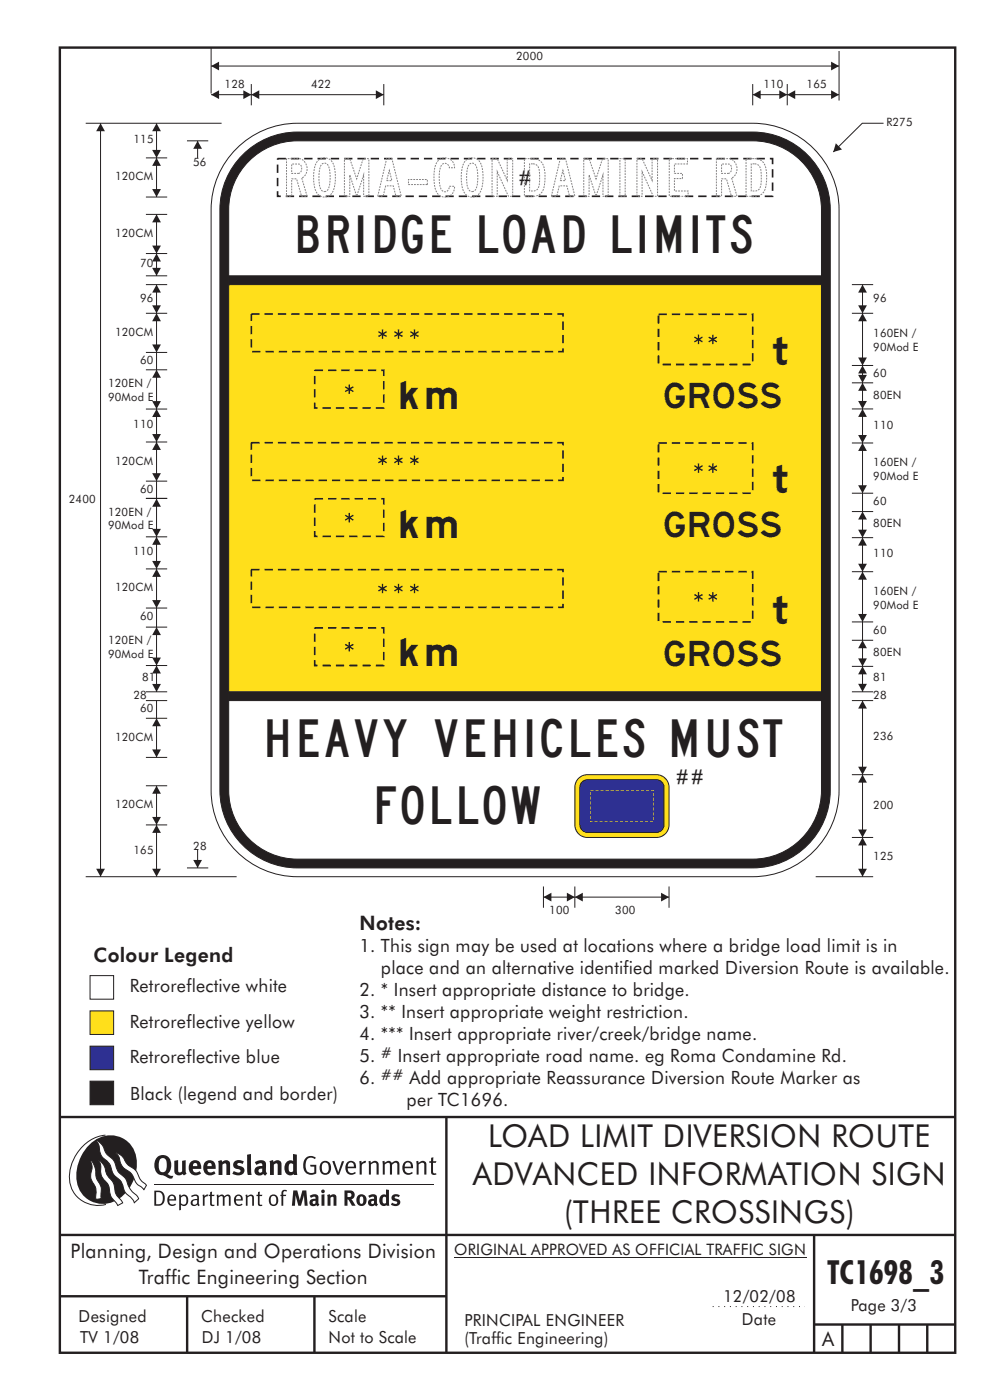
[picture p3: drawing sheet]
<svg xmlns="http://www.w3.org/2000/svg" width="210mm" height="297mm" viewBox="0 0 210 297" stroke-linecap="round" stroke-linejoin="round" font-family="sans-serif">
<g fill="none" stroke="#231f20" stroke-width=".51">
<path d="M12.7 10.1h189.9v276.9h-189.9zM12.7 237h189.8M94.7 236.9v50.1M12.7 262h190M12.7 275h82M39.7 275v12M66.7 275v12M172.7 262v25M172.7 281h30M178.7 281v6M184.7 281v6M190.7 281v6"/>
<path d="M196.7 281v6"/>
</g>
<path d="M151.2 277.2h19.5" fill="none" stroke="#231f20" stroke-width=".21" stroke-dasharray=".2 1" stroke-linecap="butt"/>
<path d="M96.3 266.7h74.7" fill="none" stroke="#231f20" stroke-width=".21"/>
<path d="M19.1 221.9h5v5h-5z" fill-rule="evenodd" fill="#2e3092" stroke="#231f20" stroke-width=".21"/>
<path d="M19.1 214.5h5v5h-5z" fill-rule="evenodd" fill="#ffdf1b" stroke="#231f20" stroke-width=".21"/>
<g fill="#231f20">
<path d="M64.9 245.6a1.61 1.61 0 0 1 2.1 0l-.2 .3a1.17 1.17 0 0 0-1.4-.2 1.17 1.17 0 0 0-.6 1.3 1.42 1.42 0 0 0 1.2 1.8l.7-.1v-1.2h-.8l-.1-.4h1.3v1.8a1.82 1.82 0 0 1-2.2 0 1.82 1.82 0 0 1-.6-2.1l.2-.7z" fill-rule="evenodd"/>
<path d="M68.2 246.5a1.77 1.77 0 0 0 .4 2.7 1.39 1.39 0 0 0 1.4-.5 1.39 1.39 0 0 0 .2-1.5 1.19 1.19 0 0 0-2-.7zM68.5 246.8a.83 .83 0 0 1 1 .1 .83 .83 0 0 1 .2 .9 .75 .75 0 0 1-.6 1.1 .75 .75 0 0 1-.8-.9v-.9z" fill-rule="evenodd"/>
<path d="M70.5 246.3h.4l.8 2.4 .8-2.4h.5l-1.1 2.9h-.4z" fill-rule="evenodd"/>
<path d="M73.6 246.7a1.74 1.74 0 0 0 .5 2.5l.9-.1 .5-.2-.2-.3a.89 .89 0 0 1-1.1 .2 .89 .89 0 0 1-.4-1h1.7a1.15 1.15 0 0 0-.4-1.4 1.15 1.15 0 0 0-1.5 .3zM74 246.8a.67 .67 0 0 1 .8-.1 .67 .67 0 0 1 .3 .8h-1.3z" fill-rule="evenodd"/>
<path d="M76.2 246.4l.4-.1 .1 .4 .5-.4h.5l-.2 .5a.61 .61 0 0 0-.8 .6v1.8h-.4z" fill-rule="evenodd"/>
<path d="M78.1 246.4l.5-.1 .1 .4a.89 .89 0 0 1 .9-.4 .89 .89 0 0 1 .7 .7v2.2h-.4v-2.2l-.1-.2-.3-.1-.8 .3v2.2h-.4z" fill-rule="evenodd"/>
<path d="M81.1 246.4l.4-.1 .1 .4a.83 .83 0 0 1 .8-.4 .83 .83 0 0 1 .7 .4 .86 .86 0 0 1 .9-.4 .86 .86 0 0 1 .7 .7v2.2h-.4l-.1-2.4a.5 .5 0 0 0-.8 .1l-.2 .2v2.1h-.5v-2.3l-.4-.2-.7 .3v2.2h-.4z" fill-rule="evenodd"/>
<path d="M85.7 246.7a1.74 1.74 0 0 0 .5 2.5l.9-.1 .5-.2-.2-.3a.89 .89 0 0 1-1.1 .2 .89 .89 0 0 1-.4-1h1.7a1.15 1.15 0 0 0-.5-1.4 1.15 1.15 0 0 0-1.4 .3zM86 246.8a.67 .67 0 0 1 .9-.1 .67 .67 0 0 1 .3 .8h-1.3z" fill-rule="evenodd"/>
<path d="M88.3 246.4l.4-.1 .1 .4a.89 .89 0 0 1 .9-.4 .89 .89 0 0 1 .7 .7v2.2h-.4v-2.2l-.1-.2-.3-.1-.8 .3v2.2h-.4z" fill-rule="evenodd"/>
<path d="M91.5 245.6l.4-.1v.8h.7l-.2 .4h-.5v2.1l.1 .1h.5l.1 .3a.71 .71 0 0 1-1.2-.6v-1.9h-.3v-.4h.3z" fill-rule="evenodd"/>
<path d="M37 246.3l.8-.2v2a.46 .46 0 0 0 .2 .6 .46 .46 0 0 0 .6-.2v-2.2l.8-.2v2.4l.2 .5-.6 .3-.2-.3a1.03 1.03 0 0 1-1.2 .3 1.03 1.03 0 0 1-.6-1.1z" fill-rule="evenodd"/>
<path d="M40.4 246.5a1.64 1.64 0 0 0 0 2.3 1.64 1.64 0 0 0 2.3 .1l-.4-.4a.78 .78 0 0 1-.9 .2 .78 .78 0 0 1-.5-.7h1.8a1.37 1.37 0 0 0-.6-1.7 1.37 1.37 0 0 0-1.7 .2zM41 246.9a.48 .48 0 0 1 .7-.1 .48 .48 0 0 1 .2 .6h-1z" fill-rule="evenodd"/>
<path d="M43.5 246.5a1.65 1.65 0 0 0-.2 2 1.65 1.65 0 0 0 1.9 .7l.5-.3-.3-.4a.78 .78 0 0 1-.9 .3 .78 .78 0 0 1-.5-.8h1.8a1.37 1.37 0 0 0-.6-1.7 1.37 1.37 0 0 0-1.7 .2zM44.1 246.9a.48 .48 0 0 1 .6-.1 .48 .48 0 0 1 .2 .6h-.9z" fill-rule="evenodd"/>
<path d="M46.3 246.3l.7-.2 .1 .4a.95 .95 0 0 1 1-.3 .95 .95 0 0 1 .7 .8v2.3h-.8v-2.3l-.3-.2-.5 .3v2.2h-.8z" fill-rule="evenodd"/>
<path d="M49.7 246.5a1.73 1.73 0 0 1 2-.1l-.2 .5-.6-.2a.42 .42 0 0 0-.6 .3l.2 .2a1.23 1.23 0 0 1 1.4 1.1 1.47 1.47 0 0 1-2.3 .9l-.3-.2 .3-.6 .7 .3a.47 .47 0 0 0 .7-.3 .87 .87 0 0 0-1-.5l-.4-.2-.1-.4z" fill-rule="evenodd"/>
<path d="M54.1 246.5l.3 .6 .3-.2a.62 .62 0 0 1 .9 .1v.4a1.21 1.21 0 0 0-1.3 .3 1.21 1.21 0 0 0-.2 1.3 1.19 1.19 0 0 0 1.7 0l.5 .4 .4-.5-.3-.3v-1.4a.96 .96 0 0 0-1.3-1.1zM55 248l.6-.1v.7a.43 .43 0 0 1-.6 .1 .43 .43 0 0 1 0-.7z" fill-rule="evenodd"/>
<path d="M57.2 246.3l.7-.2 .1 .4a.95 .95 0 0 1 1-.3 .95 .95 0 0 1 .7 .8v2.3h-.8v-2.3l-.3-.2-.5 .3v2.2h-.8z" fill-rule="evenodd"/>
<path d="M62.2 244.8v1.5a1.29 1.29 0 0 0-1.4 .2 1.29 1.29 0 0 0-.5 1.3 1.24 1.24 0 0 0 .5 1.3 1.24 1.24 0 0 0 1.5 0l.1 .2h.7l-.1-4.4zM61.5 246.9l.4-.1 .3 .2v1.5l-.3 .1a.48 .48 0 0 1-.6-.4 1.52 1.52 0 0 1 .2-1.3z" fill-rule="evenodd"/>
<path d="M52.4 245l.8-.2 .2 4.5h-.8l-.1-.2z" fill-rule="evenodd"/>
</g>
<path d="M22.4 240.8a9 9 0 0 0-7.4 10.9 6.2 6.2 0 0 0 7.5 3.8M32.7 251.4h59.4" fill="none" stroke="#231f20" stroke-width=".21"/>
<path d="M19.1 242.7a5.7 5.7 0 0 1 6.5-1.4 5.7 5.7 0 0 1 3.4 5.7 8.6 8.6 0 0 1-6.2 8.3 5.7 5.7 0 0 1-6.5-7 9.9 9.9 0 0 1 2.8-5.6z" fill-rule="evenodd" fill="#231f20"/>
<path d="M24.4 244.5a3.1 3.1 0 0 1 2.3 2.2l.8 .7a3.2 3.2 0 0 1 2 2.4l.4 .6 1.2 1.1-.6 .9-.2-.3a3.5 3.5 0 0 1-1.9-2.1 3.8 3.8 0 0 0-2.1-2.2 3.5 3.5 0 0 1-1-2.2zM20.4 241.9a3.4 3.4 0 0 1 1.9 2.4l.7 .9a3.3 3.3 0 0 1 1.7 2.6 4.4 4.4 0 0 0 1.7 2l.3 .3a6.1 6.1 0 0 0 2.5 3.7l.2 .5-.9 .9a6.1 6.1 0 0 0-1.9-2.3l-.4-.7a3.6 3.6 0 0 0-1.9-2.8l-.6-1a3.6 3.6 0 0 0-1.9-2.8 3.7 3.7 0 0 1-.8-2.4zM21 246.1a3.4 3.4 0 0 1 1.5 2.7l.6 1a3.8 3.8 0 0 1 1.4 3.1l.3 .7 1.2 1.6-1 .5-.5-.7a3.2 3.2 0 0 1-1.3-2.8 4.3 4.3 0 0 0-1.4-2.2 4.7 4.7 0 0 1-.5-3zM19.2 246.1a5.1 5.1 0 0 1 1.2 3.7l.3 .7a3.1 3.1 0 0 1 .7 2.9l.1 .9-1.1 .2-.1-.8a3.5 3.5 0 0 0-.9-3.3 3.6 3.6 0 0 1 .1-2.5z" fill-rule="evenodd" fill="#fff" stroke="#231f20" stroke-width=".21"/>
<g fill="#231f20">
<path d="M33.4 245.5a2.51 2.51 0 0 0 .4 3.7l.8 .1a2.78 2.78 0 0 0 2 .7l.2-.6h-.6l-.7-.3a2.56 2.56 0 0 0 0-3.8 1.83 1.83 0 0 0-2.1 .2zM34 245.8a.87 .87 0 0 1 1 .1 .87 .87 0 0 1 .4 .9v.4a1.17 1.17 0 0 1-.9 1.5l-.3-.1a2.38 2.38 0 0 1-.2-2.8z" fill-rule="evenodd"/>
<path d="M33.1 252.9v2.6a1.12 1.12 0 0 0 1.2-.3 1.12 1.12 0 0 0 .2-1.2l-.1-.5-.3-.5zM32.7 252.6h1.1a1.67 1.67 0 0 1 1.2 1.6 1.67 1.67 0 0 1-1.3 1.6h-1zM36.1 253.9l-.2 .5h1.1a.55 .55 0 0 0-.3-.6 .55 .55 0 0 0-.6 .1zM35.8 253.7a.95 .95 0 0 1 1.2-.1 .95 .95 0 0 1 .4 1.1h-1.5a.72 .72 0 0 0 .4 .8 .72 .72 0 0 0 .9-.2l.1 .3a1.15 1.15 0 0 1-1.5 0 1.15 1.15 0 0 1-.2-1.5zM38.4 254.1v1.1a.7 .7 0 0 0 .9 .2 .7 .7 0 0 0 .2-.9 .61 .61 0 0 0-.4-.7 .61 .61 0 0 0-.7 .3zM38 253.5l.3-.1 .1 .4a.95 .95 0 0 1 1.2-.2 .95 .95 0 0 1 .3 1.2 .92 .92 0 0 1-.5 .9 .92 .92 0 0 1-1-.1v1.1l-.4 .1zM40.9 254.8a.5 .5 0 0 0 .2 .8 .5 .5 0 0 0 .7-.4v-.6zM40.5 253.7a1 1 0 0 1 1.7 .3v1.4l.2 .2-.2 .3-.3-.4a.78 .78 0 0 1-1.4 0 .78 .78 0 0 1 .8-1.1h.5a.58 .58 0 0 0-.3-.7 .58 .58 0 0 0-.7 .2zM43 253.5l.3-.1 .1 .4 .3-.3 .5-.1-.2 .4a.52 .52 0 0 0-.6 .5v1.5h-.4zM44.6 252.9l.4-.1-.1 .7h.6l-.1 .2h-.5v1.5a.35 .35 0 0 0 .6 .3v.3a.57 .57 0 0 1-.6 .1 .57 .57 0 0 1-.3-.6v-1.6h-.3v-.2h.3zM45.9 253.5l.4-.1 .1 .4 .2-.2a.64 .64 0 0 1 1 .2 .7 .7 0 0 1 .8-.4 .7 .7 0 0 1 .5 .6v1.8h-.4v-1.7l-.2-.4-.7 .4v1.7h-.3v-1.7a.38 .38 0 0 0-.3-.4 .38 .38 0 0 0-.5 .2l-.1 .2v1.7h-.4zM50.2 253.9l-.2 .5h1.1a.55 .55 0 0 0-.2-.6 .55 .55 0 0 0-.7 .1zM49.9 253.7a.95 .95 0 0 1 1.2-.1 .95 .95 0 0 1 .4 1.1h-1.5a.72 .72 0 0 0 .4 .8 .72 .72 0 0 0 .9-.2l.1 .3a1.15 1.15 0 0 1-1.5 0 1.15 1.15 0 0 1-.2-1.5zM52.1 253.5l.3-.1 .1 .4a.72 .72 0 0 1 .8-.4 .72 .72 0 0 1 .6 .6v1.8h-.4v-1.6a.45 .45 0 0 0-.3-.5 .45 .45 0 0 0-.5 .2l-.2 .2v1.7h-.3zM54.7 252.9l.4-.1v.7h.6l-.1 .2h-.5v1.5a.35 .35 0 0 0 .5 .3v.3a.57 .57 0 0 1-.6 .1 .57 .57 0 0 1-.3-.6v-1.6h-.3v-.2h.3zM57.6 253.8l-.2 .8a.65 .65 0 0 0 .3 .8 .65 .65 0 0 0 .8-.2l.1-.1a.93 .93 0 0 0-.7-1.4zM57.3 253.7a1.12 1.12 0 0 1 1.4 0 1.12 1.12 0 0 1 .2 1.5 1.01 1.01 0 0 1-1.2 .6 1.01 1.01 0 0 1-.7-1.2zM59.9 252.6l.5-.2 .5 .1-.2 .3-.3-.1-.3 .2v.6h.6l-.1 .2h-.5v2.1h-.4v-2.1h-.2v-.2h.2zM62.2 252.5l-.3 3.3h.7l.1-2.3 .6 2.3h.5l.7-2.3 .1 2.3h.7l-.3-3.3h-.9l-.5 2.2-.5-2.2zM65.7 253.7l.3 .4a.51 .51 0 0 1 .5-.3 .51 .51 0 0 1 .4 .4v.1a.88 .88 0 0 0-1.1 .3 .88 .88 0 0 0 .2 1.2 .9 .9 0 0 0 1.1-.2l.3 .3 .4-.4-.3-.3v-1a.87 .87 0 0 0-.4-.9 .87 .87 0 0 0-1 .2zM66.4 254.8l.5-.1v.6l-.1 .1h-.3l-.2-.2zM68.2 253.4v2.4h.6v-2.5zM68.1 252.7a.4 .4 0 0 0 .8 0 .4 .4 0 0 0-.8 0zM69.4 253.5l.1 2.3h.6v-1.7a.33 .33 0 0 1 .4-.2 .33 .33 0 0 1 .2 .3v1.6h.7v-1.8a.75 .75 0 0 0-.6-.6 .75 .75 0 0 0-.8 .2v-.3zM73.1 252.5v3.3h.6v-1.4l.3 .3 .7 1.1h.7l-.9-1.4a.94 .94 0 0 0 .7-1 .94 .94 0 0 0-.9-.9zM73.7 253.1a.51 .51 0 0 1 .7 .1 .51 .51 0 0 1-.1 .7h-.6zM75.9 253.7a1.19 1.19 0 0 0-.1 1.7 1.19 1.19 0 0 0 1.7 0 1.19 1.19 0 0 0 0-1.6 1.19 1.19 0 0 0-1.6-.1zM76.5 253.9l.2-.1a.99 .99 0 0 1 0 1.6 1.06 1.06 0 0 1-.2-1.5zM78.1 253.7l.3 .4a.51 .51 0 0 1 .5-.3 .51 .51 0 0 1 .4 .4v.1a.88 .88 0 0 0-1.1 .3 .88 .88 0 0 0 .2 1.2 .9 .9 0 0 0 1.1-.2l.3 .3 .4-.4-.2-.3v-1a.87 .87 0 0 0-.5-.9 .87 .87 0 0 0-1 .2zM78.9 254.8l.4-.1v.6l-.1 .1h-.3l-.2-.2zM81.9 252.3v1.2a1.2 1.2 0 0 0-1.4 .6 1.2 1.2 0 0 0 .2 1.4l.5 .3 .8-.1v.1h.6l-.1-3.4zM81.4 253.9l.5 .1-.1 1.2a.46 .46 0 0 1-.5 0 .46 .46 0 0 1-.2-.6zM83.3 253.5a.79 .79 0 0 0-.2 1 .79 .79 0 0 0 1 .4 .33 .33 0 0 1 0 .5 .33 .33 0 0 1-.5-.1l-.5-.2-.2 .5a1.15 1.15 0 0 0 1.2 .3 1.15 1.15 0 0 0 .8-1 1.49 1.49 0 0 0-1.2-.8 .4 .4 0 0 1 .3-.3 .4 .4 0 0 1 .4 .1l.2 .1 .2-.4a1.47 1.47 0 0 0-1.5-.1z" fill-rule="evenodd"/>
</g>
<path d="M19.1 229.4h5v5h-5z" fill-rule="evenodd" fill="#231f20" stroke="#231f20" stroke-width=".21"/>
<path d="M19.1 207h5v5h-5z" fill-rule="evenodd" fill="#fff" stroke="#231f20" stroke-width=".21"/>
<path d="M180.7 135.8h4.5M180.7 131.9h4.5M180.7 121.3h4.5M180.7 141.4h4.5M180.7 177.7h4.5M180.7 164.3h4.5M183 177.7v8.3" fill="none" stroke="#231f20" stroke-width=".21"/>
<g fill="#231f20">
<path d="M183 177.7l.9 1.7h-1.9z"/>
<path d="M182 184.3h1.9l-.9 1.7z"/>
</g>
<path d="M44.8 14h133.2" fill="none" stroke="#231f20" stroke-width=".21"/>
<g fill="#231f20">
<path d="M44.8 14l1.7-.9v1.8z"/>
<path d="M176.3 13.1l1.7 .9-1.7 .9z"/>
</g>
<path d="M183 164.3v13.4" fill="none" stroke="#231f20" stroke-width=".21"/>
<g fill="#231f20">
<path d="M182 176h1.9l-.9 1.7z"/>
<path d="M183 164.3l.9 1.7h-1.9z"/>
</g>
<path d="M183 135.8v5.6" fill="none" stroke="#231f20" stroke-width=".21"/>
<g fill="#231f20">
<path d="M182 139.7h1.9l-.9 1.7z"/>
<path d="M183 135.8l.9 1.7h-1.9z"/>
</g>
<path d="M183 121.3v10.6" fill="none" stroke="#231f20" stroke-width=".21"/>
<g fill="#231f20">
<path d="M183 121.3l.9 1.7h-1.9z"/>
<path d="M182 130.2h1.9l-.9 1.7z"/>
</g>
<path d="M44.8 10.1v9.7M178 10.8v10.5M18.2 26.1h28.8M187.4 26.1h-4.5l-6.2 6.1M183 131.9v3.9M180.7 148.6h4.5M180.7 146.8h4.5M18.2 186h32" fill="none" stroke="#231f20" stroke-width=".21"/>
<path d="M177.3 30.4l1.3 1.3-1.9 .5z" fill="#231f20"/>
<path d="M53.3 17.8v4.5M44.8 20.1h8.5" fill="none" stroke="#231f20" stroke-width=".21"/>
<g fill="#231f20">
<path d="M44.8 20.1l1.7-.9v1.8z"/>
<path d="M51.6 19.2l1.7 .9-1.7 .9z"/>
</g>
<path d="M81.4 17.8v4.5M53.3 20.1h28.1" fill="none" stroke="#231f20" stroke-width=".21"/>
<g fill="#231f20">
<path d="M79.7 19.2l1.7 .9-1.7 .9z"/>
<path d="M53.3 20.1l1.7-.9v1.8z"/>
</g>
<path d="M167 20.1h11" fill="none" stroke="#231f20" stroke-width=".21"/>
<g fill="#231f20">
<path d="M167 20.1l1.7-.9v1.8z"/>
<path d="M176.3 19.2l1.7 .9-1.7 .9z"/>
</g>
<path d="M159.7 17.8v4.5M167 17.8v4.5M159.7 20.1h7.3" fill="none" stroke="#231f20" stroke-width=".21"/>
<g fill="#231f20">
<path d="M165.3 19.2l1.7 .9-1.7 .9z"/>
<path d="M159.7 20.1l1.7-.9v1.8z"/>
</g>
<path d="M183 141.4v5.4" fill="none" stroke="#231f20" stroke-width=".21"/>
<g fill="#231f20">
<path d="M183 141.4l.9 1.7h-1.9z"/>
<path d="M182 145.1h1.9l-.9 1.7z"/>
</g>
<path d="M183 148.6v15.7" fill="none" stroke="#231f20" stroke-width=".21"/>
<g fill="#231f20">
<path d="M182 162.7h1.9l-.9 1.6z"/>
<path d="M183 148.6l.9 1.7h-1.9z"/>
</g>
<path d="M180.7 77.5h4.5M180.7 66.5h4.5M180.7 60.4h4.5M180.7 94h4.5M180.7 86.8h4.5M180.7 81.2h4.5M180.7 114.1h4.5M180.7 108.5h4.5M180.7 104.6h4.5M183 114.1v7.2" fill="none" stroke="#231f20" stroke-width=".21"/>
<g fill="#231f20">
<path d="M182 119.6h1.9l-.9 1.7z"/>
<path d="M183 114.1l.9 1.6h-1.9z"/>
</g>
<path d="M183 108.5v5.6" fill="none" stroke="#231f20" stroke-width=".21"/>
<g fill="#231f20">
<path d="M183 108.5l.9 1.7h-1.9z"/>
<path d="M182 112.4h1.9l-.9 1.7z"/>
</g>
<path d="M183 94v14.5" fill="none" stroke="#231f20" stroke-width=".21"/>
<g fill="#231f20">
<path d="M183 94l.9 1.7h-1.9z"/>
<path d="M182 102.9h1.9l-.9 1.7z"/>
</g>
<path d="M183 86.8v7.2" fill="none" stroke="#231f20" stroke-width=".21"/>
<g fill="#231f20">
<path d="M182 92.3h1.9l-.9 1.7z"/>
<path d="M183 86.8l.9 1.6h-1.9z"/>
</g>
<path d="M183 81.2v5.6" fill="none" stroke="#231f20" stroke-width=".21"/>
<g fill="#231f20">
<path d="M183 81.2l.9 1.7h-1.9z"/>
<path d="M182 85.1h1.9l-.9 1.7z"/>
</g>
<path d="M183 77.5v3.7" fill="none" stroke="#231f20" stroke-width=".21"/>
<g fill="#231f20">
<path d="M182 79.5h1.9l-.9 1.7z"/>
<path d="M183 77.5l.9 1.7h-1.9z"/>
</g>
<path d="M183 66.5v11" fill="none" stroke="#231f20" stroke-width=".21"/>
<g fill="#231f20">
<path d="M183 66.5l.9 1.7h-1.9z"/>
<path d="M182 75.8h1.9l-.9 1.7z"/>
</g>
<path d="M183 60.4v6.1" fill="none" stroke="#231f20" stroke-width=".21"/>
<g fill="#231f20">
<path d="M182 64.8h1.9l-.9 1.7z"/>
<path d="M183 60.4l.9 1.7h-1.9z"/>
</g>
<g fill="none" stroke="#231f20" stroke-width=".21">
<path d="M31 33.5h4.5M39.7 29.9h4.5M31 53.8h4.5M31 45.5h4.5M31 41.8h4.5M31 78.5h4.5M31 74.8h4.5M31 66.5h4.5M31 93.8h4.5M31 86.8h4.5M31 113.9h4.5M31 105.7h4.5"/>
<path d="M31 133h4.5M31 129h4.5M31 120.7h4.5M31 152.4h4.5M31 141.2h4.5M31 175h4.5M31 166.7h4.5M31 160.7h4.5M33.2 175v11M39.7 184.1h4.5M173 186h12.2"/>
</g>
<g fill="#231f20">
<path d="M33.2 175l.9 1.7h-1.8z"/>
<path d="M32.3 184.3h1.8l-.9 1.7z"/>
</g>
<path d="M21.3 26.1v159.9" fill="none" stroke="#231f20" stroke-width=".21"/>
<g fill="#231f20">
<path d="M21.3 26.1l1 1.7h-1.9z"/>
<path d="M20.4 184.3h1.9l-1 1.7z"/>
</g>
<path d="M41.9 180.3v3.8" fill="none" stroke="#231f20" stroke-width=".21"/>
<path d="M41 182.4h1.8l-.9 1.7z" fill="#231f20"/>
<path d="M33.2 166.7v8.3" fill="none" stroke="#231f20" stroke-width=".21"/>
<g fill="#231f20">
<path d="M32.3 173.3h1.8l-.9 1.7z"/>
<path d="M33.2 166.7l.9 1.7h-1.8z"/>
</g>
<path d="M33.2 152.4v8.3" fill="none" stroke="#231f20" stroke-width=".21"/>
<g fill="#231f20">
<path d="M32.3 159h1.8l-.9 1.7z"/>
<path d="M33.2 152.4l.9 1.7h-1.8z"/>
</g>
<path d="M33.2 141.2v5.6" fill="none" stroke="#231f20" stroke-width=".21"/>
<g fill="#231f20">
<path d="M33.2 141.2l.9 1.7h-1.8z"/>
<path d="M32.3 145.1h1.8l-.9 1.7z"/>
</g>
<path d="M33.2 133v8.2" fill="none" stroke="#231f20" stroke-width=".21"/>
<g fill="#231f20">
<path d="M32.3 139.5h1.8l-.9 1.7z"/>
<path d="M33.2 133l.9 1.7h-1.8z"/>
</g>
<path d="M33.2 120.7v12.3" fill="none" stroke="#231f20" stroke-width=".21"/>
<g fill="#231f20">
<path d="M32.3 127.3h1.8l-.9 1.7z"/>
<path d="M33.2 120.7l.9 1.7h-1.8z"/>
</g>
<path d="M33.2 113.9v6.8" fill="none" stroke="#231f20" stroke-width=".21"/>
<g fill="#231f20">
<path d="M33.2 113.9l.9 1.7h-1.8z"/>
<path d="M32.3 119h1.8l-.9 1.7z"/>
</g>
<path d="M33.2 105.8v8.1" fill="none" stroke="#231f20" stroke-width=".21"/>
<g fill="#231f20">
<path d="M32.3 112.2h1.8l-.9 1.7z"/>
<path d="M33.2 105.8l.9 1.7h-1.8z"/>
</g>
<path d="M33.2 93.8v8.3" fill="none" stroke="#231f20" stroke-width=".21"/>
<g fill="#231f20">
<path d="M32.3 100.4h1.8l-.9 1.7z"/>
<path d="M33.2 93.8l.9 1.7h-1.8z"/>
</g>
<path d="M33.2 86.8v7" fill="none" stroke="#231f20" stroke-width=".21"/>
<g fill="#231f20">
<path d="M33.2 86.8l.9 1.7h-1.8z"/>
<path d="M32.3 92.1h1.8l-.9 1.7z"/>
</g>
<path d="M33.2 78.5v8.3" fill="none" stroke="#231f20" stroke-width=".21"/>
<g fill="#231f20">
<path d="M32.3 85.1h1.8l-.9 1.7z"/>
<path d="M33.2 78.5l.9 1.6h-1.8z"/>
</g>
<path d="M33.2 66.5v12" fill="none" stroke="#231f20" stroke-width=".21"/>
<g fill="#231f20">
<path d="M32.3 73.1h1.8l-.9 1.7z"/>
<path d="M33.2 66.5l.9 1.7h-1.8z"/>
</g>
<path d="M33.2 60.4v6.1" fill="none" stroke="#231f20" stroke-width=".21"/>
<g fill="#231f20">
<path d="M33.2 60.4l.9 1.7h-1.8z"/>
<path d="M32.3 64.8h1.8l-.9 1.7z"/>
</g>
<path d="M33.2 45.5v8.3" fill="none" stroke="#231f20" stroke-width=".21"/>
<g fill="#231f20">
<path d="M32.3 52.1h1.8l-.9 1.7z"/>
<path d="M33.2 45.5l.9 1.7h-1.8z"/>
</g>
<path d="M33.2 33.5v8.3" fill="none" stroke="#231f20" stroke-width=".21"/>
<g fill="#231f20">
<path d="M32.3 40.1h1.8l-.9 1.7z"/>
<path d="M33.2 33.5l.9 1.7h-1.8z"/>
</g>
<path d="M33.2 26.1v7.4" fill="none" stroke="#231f20" stroke-width=".21"/>
<g fill="#231f20">
<path d="M33.2 26.1l.9 1.7h-1.8z"/>
<path d="M32.3 31.8h1.8l-.9 1.7z"/>
</g>
<path d="M41.9 29.9v3.7" fill="none" stroke="#231f20" stroke-width=".21"/>
<path d="M41.9 29.9l.9 1.7h-1.8z" fill="#231f20"/>
<path d="M31 58.5h4.5M33.2 53.8v4.7M31 60.4h4.5M31 102.1h4.5M33.2 102.1v3.6M31 148.6h4.5M31 146.8h4.5M33.2 148.6v3.8" fill="none" stroke="#231f20" stroke-width=".21"/>
<g fill="#231f20">
<path d="M32.3 56.8h1.8l-.9 1.7z"/>
<path d="M33.2 53.8l.9 1.7h-1.8z"/>
</g>
<path d="M121.9 188.1v4.5M121.9 190.3h20M141.9 188.1v4.5" fill="none" stroke="#231f20" stroke-width=".21"/>
<g fill="#231f20">
<path d="M140.2 189.4l1.7 .9-1.7 .9z"/>
<path d="M121.9 190.3l1.7-.9v1.8z"/>
</g>
<path d="M115.3 190.3h6.6M115.3 188.1v4.5" fill="none" stroke="#231f20" stroke-width=".21"/>
<g fill="#231f20">
<path d="M115.3 190.3l1.7-.9v1.8z"/>
<path d="M120.2 189.4l1.7 .9-1.7 .9z"/>
</g>
<path d="M50.8 31a18.2 18.2 0 0 1 12.3-4.9h96.6a18.4 18.4 0 0 1 18.3 18.4v123.2a18.4 18.4 0 0 1-18.3 18.3h-96.6a18.4 18.4 0 0 1-18.3-18.3v-123.2a18.3 18.3 0 0 1 6-13.5z" fill-rule="evenodd" fill="#fff" stroke="#231f20" stroke-width=".21"/>
<path d="M51 33.4a16.4 16.4 0 0 1 12.1-5.4h96.6a16.5 16.5 0 0 1 16.4 16.5v123.2a16.5 16.5 0 0 1-16.4 16.4h-96.6a16.5 16.5 0 0 1-16.5-16.4v-123.2a16.4 16.4 0 0 1 4.4-11.1z" fill-rule="evenodd" fill="#231f20" stroke="#231f20" stroke-width=".21"/>
<path d="M52.8 34.2a14.5 14.5 0 0 1 10.3-4.3h96.6a14.6 14.6 0 0 1 14.6 14.6v123.2a14.6 14.6 0 0 1-14.6 14.6h-96.6a14.6 14.6 0 0 1-14.6-14.6v-123.2a14.5 14.5 0 0 1 4.3-10.3z" fill-rule="evenodd" fill="#fff" stroke="#231f20" stroke-width=".21"/>
<g fill="#231f20" stroke="#231f20" stroke-width=".21">
<path d="M48.5 58.5h125.8v1.9h-125.8z" fill-rule="evenodd"/>
<path d="M48.5 146.8h125.8v1.8h-125.8z" fill-rule="evenodd"/>
</g>
<path d="M48.5 60.4h125.8v86.4h-125.8z" fill-rule="evenodd" fill="#ffdf1b" stroke="#231f20" stroke-width=".21"/>
<path d="M66.8 78.6h14.6v7.9h-14.6zM139.7 66.7h20v10.6h-20zM139.7 94h20v10.6h-20zM66.8 105.8h14.6v8h-14.6zM66.8 133.2h14.6v8h-14.6zM139.7 121.3h20v10.6h-20z" fill="none" stroke="#231f20" stroke-width=".35" stroke-dasharray="1.8 1.1" stroke-linecap="butt"/>
<g fill="#231f20">
<path d="M73.3 81.9l.7 .4-.1-.8h.3v.8l.7-.4 .1 .3-.6 .4 .6 .3-.1 .3-.7-.4v.8h-.3v-.8l-.6 .4-.2-.3 .7-.3-.7-.4z" fill-rule="evenodd"/>
<path d="M73.3 109.2l.7 .4-.1-.8h.3v.8l.7-.4 .1 .3-.6 .3 .6 .4-.1 .2-.7-.3v.7h-.3v-.7l-.6 .4-.2-.3 .7-.4-.7-.4z" fill-rule="evenodd"/>
<path d="M73.3 136.6l.7 .4-.1-.8h.3v.7l.7-.3 .1 .2-.6 .4 .6 .4-.1 .2-.7-.3v.7h-.3v-.7l-.6 .3-.2-.2 .7-.4-.7-.4z" fill-rule="evenodd"/>
<path d="M150.4 126l.7 .4v-.8h.3v.8l.6-.4 .1 .3-.6 .3 .6 .4-.1 .2-.6-.3v.7h-.3v-.7l-.7 .4-.1-.3 .6-.4-.6-.4z" fill-rule="evenodd"/>
<path d="M147.4 126l.6 .4v-.8h.3v.8l.6-.4 .2 .3-.6 .3 .6 .4-.2 .2-.6-.3v.7h-.3v-.7l-.6 .4-.2-.3 .7-.4-.7-.4z" fill-rule="evenodd"/>
<path d="M150.4 98.7l.7 .4v-.8h.3v.7l.6-.3 .1 .2-.6 .4 .6 .4-.1 .2-.6-.3v.7h-.3v-.7l-.7 .3-.1-.2 .6-.4-.6-.4z" fill-rule="evenodd"/>
<path d="M147.4 98.7l.6 .4v-.8h.3v.7l.6-.3 .2 .2-.6 .4 .6 .4-.2 .2-.6-.3v.7h-.3v-.7l-.6 .3-.2-.2 .7-.4-.7-.4z" fill-rule="evenodd"/>
<path d="M150.4 71.4l.7 .4v-.8h.3v.7l.6-.3 .1 .2-.6 .4 .6 .4-.1 .2-.6-.3v.7h-.3v-.7l-.7 .3-.1-.2 .6-.4-.6-.4z" fill-rule="evenodd"/>
<path d="M147.4 71.4l.6 .4v-.8h.3v.7l.6-.3 .2 .2-.6 .4 .6 .4-.2 .2-.6-.3v.7h-.3v-.7l-.6 .3-.2-.2 .7-.4-.7-.4z" fill-rule="evenodd"/>
</g>
<path d="M53.3 66.6h66.1v8h-66.1zM53.3 93.9h66.1v8h-66.1zM53.3 120.8h66.1v8h-66.1z" fill="none" stroke="#231f20" stroke-width=".35" stroke-dasharray="1.8 1.1" stroke-linecap="butt"/>
<g fill="#231f20">
<path d="M80.3 70.2l.7 .4v-.7h.3v.7l.6-.4 .2 .3-.7 .4 .7 .3-.2 .3-.6-.4v.8h-.3v-.8l-.7 .4-.1-.2 .6-.4-.6-.4z" fill-rule="evenodd"/>
<path d="M83.7 70.2l.7 .4v-.7h.3v.7l.6-.4 .2 .3-.7 .4 .7 .3-.2 .3-.6-.4v.8h-.3v-.8l-.7 .4-.1-.2 .6-.4-.6-.4z" fill-rule="evenodd"/>
<path d="M87.1 70.2l.7 .4v-.7h.3v.7l.6-.4 .1 .3-.6 .4 .6 .3-.1 .3-.6-.4v.8h-.3v-.8l-.7 .4-.1-.2 .6-.4-.6-.4z" fill-rule="evenodd"/>
<path d="M80.3 97l.7 .4v-.8h.3v.8l.6-.4 .2 .3-.7 .4 .7 .3-.2 .3-.6-.4v.7h-.3v-.7l-.7 .4-.1-.3 .6-.3-.6-.4z" fill-rule="evenodd"/>
<path d="M83.7 97l.7 .4v-.8h.3v.8l.6-.4 .2 .3-.7 .4 .7 .3-.2 .3-.6-.4v.7h-.3v-.7l-.7 .4-.1-.3 .6-.3-.6-.4z" fill-rule="evenodd"/>
<path d="M87.1 97l.7 .4v-.8h.3v.8l.6-.4 .1 .3-.6 .4 .6 .3-.1 .3-.6-.4v.7h-.3v-.7l-.7 .4-.1-.3 .6-.3-.6-.4z" fill-rule="evenodd"/>
<path d="M80.3 124.2l.7 .4v-.7h.3v.7l.6-.4 .2 .3-.7 .4 .7 .3-.2 .3-.6-.4v.8h-.3v-.8l-.7 .4-.1-.3 .6-.3-.6-.4z" fill-rule="evenodd"/>
<path d="M83.7 124.2l.7 .4v-.7h.3v.7l.6-.4 .2 .3-.7 .4 .7 .3-.2 .3-.6-.4v.8h-.3v-.8l-.7 .4-.1-.3 .6-.3-.6-.4z" fill-rule="evenodd"/>
<path d="M87.1 124.2l.7 .4v-.7h.3v.7l.6-.4 .1 .3-.6 .4 .6 .3-.1 .3-.6-.4v.8h-.3v-.8l-.7 .4-.1-.3 .6-.3-.6-.4z" fill-rule="evenodd"/>
</g>
<path d="M58.9 33.7h105v7.9h-105z" fill="none" stroke="#231f20" stroke-width=".35" stroke-dasharray="1.8 1.1" stroke-linecap="butt"/>
<path d="M122.5 165.3a2.66 2.66 0 0 1 2.1-1h14.7a2.67 2.67 0 0 1 2.6 2.7v8a2.67 2.67 0 0 1-2.6 2.7h-14.7a2.67 2.67 0 0 1-2.7-2.7v-8l.1-.6z" fill-rule="evenodd" fill="#ffdf1b"/>
<path d="M122.5 165.3a2.66 2.66 0 0 1 2.1-1h14.7a2.67 2.67 0 0 1 2.6 2.7v8a2.67 2.67 0 0 1-2.6 2.7h-14.7a2.67 2.67 0 0 1-2.7-2.7v-8l.1-.6z" fill="none" stroke="#231f20" stroke-width=".21"/>
<path d="M123.7 165.7l.9-.3h14.7a1.61 1.61 0 0 1 1.6 1.6v8a1.61 1.61 0 0 1-1.6 1.6h-14.7a1.61 1.61 0 0 1-1.6-1.6v-8l.1-.5z" fill-rule="evenodd" fill="#2e3092"/>
<path d="M123.7 165.7l.9-.3h14.7a1.61 1.61 0 0 1 1.6 1.6v8a1.61 1.61 0 0 1-1.6 1.6h-14.7a1.61 1.61 0 0 1-1.6-1.6v-8l.1-.5z" fill="none" stroke="#231f20" stroke-width=".21"/>
<path d="M125.3 167.6h.6v.1h-.6zM126.3 167.6h.7v.1h-.7zM127.4 167.6h.7v.1h-.7zM128.5 167.6h.6v.1h-.6zM129.5 167.6h.7v.1h-.7zM130.6 167.6h.7v.1h-.7zM131.7 167.6h.6v.1h-.6zM132.7 167.6h.7v.1h-.7zM133.8 167.6h.7v.1h-.7zM134.9 167.6h.6v.1h-.6zM135.9 167.6h.7v.1h-.7zM137 167.6h.7v.1h-.7zM138.1 167.6l.6 .1h-.6zM138.5 167.7l.2 .1zM138.5 168.2h.2v.7h-.2zM138.5 169.2h.2v.7h-.2zM138.5 170.3h.2v.6h-.2zM138.5 171.3h.2v.6h-.2zM138.5 172.3h.2v.7h-.2zM138.5 173.3h.2v.7h-.2zM137.9 174.3h.6v.1h-.6zM136.8 174.3h.7v.1h-.7zM135.7 174.3h.7v.1h-.7zM134.7 174.3h.6v.1h-.6zM133.6 174.3h.7v.1h-.7zM132.5 174.3h.7v.1h-.7zM131.5 174.3h.6v.1h-.6zM130.4 174.3h.7v.1h-.7zM129.3 174.3h.7v.1h-.7zM128.3 174.3h.6v.1h-.6zM127.2 174.3h.7v.1h-.7zM126.1 174.3h.7v.1h-.7zM125.2 174.3h.5v.1zM125.2 174.1h.1v.2h-.1zM125.2 173.1h.1v.7h-.1zM125.2 172.1h.1v.6h-.1zM125.2 171.1h.1v.6h-.1zM125.2 170h.1v.7h-.1zM125.2 169h.1v.6h-.1zM125.2 168h.1v.6h-.1z" fill="#ffdf1b"/>
<text font-size="8" fill="#808285" x="60.8" y="41.6">ROMA-CONDAMINE RD</text>
<g font-size="8" fill="#231f20">
<text x="63.3" y="53.6">BRIDGE LOAD LIMITS</text>
<text x="56.8" y="160.5">HEAVY VEHICLES MUST</text>
<text x="80" y="174.8">FOLLOW</text>
</g>
<text font-size="7.1" fill="#231f20" x="175.5" y="272.4">TC1698_3</text>
<g font-size="6.7" fill="#231f20">
<text x="103.5" y="243.3">LOAD LIMIT DIVERSION ROUTE</text>
<text x="100.3" y="251.3">ADVANCED INFORMATION SIGN</text>
<text x="119.7" y="259.3">(THREE CROSSINGS)</text>
</g>
<g font-size="6" fill="#231f20">
<text x="164" y="77.5">t</text>
<text x="85" y="86.8">km</text>
<text x="164" y="104.6">t</text>
<text x="85" y="114.1">km</text>
<text x="164" y="132.3">t</text>
<text x="85" y="141.4">km</text>
</g>
<g font-size="5.3" fill="#231f20">
<text x="141" y="86.7">GROSS</text>
<text x="141" y="114">GROSS</text>
<text x="141" y="141.3">GROSS</text>
</g>
<g font-size="4.2" fill="#231f20">
<text x="110.2" y="39.2">#</text>
<text x="143.5" y="166.4"># #</text>
<text x="76.2" y="197.3">Notes:</text>
<text x="19.8" y="204.1">Colour Legend</text>
<text x="15" y="266.8">Planning, Design and Operations Division</text>
<text x="29.4" y="272.4">Traffic Engineering Section</text>
<text x="174.4" y="285.6">A</text>
</g>
<g font-size="3.9" fill="#231f20">
<text x="76.2" y="202">1. This sign may be used at locations where a bridge load limit is in</text>
<text x="80.8" y="206.7">place and an alternative identified marked Diversion Route is available.</text>
<text x="27.5" y="210.5">Retroreflective white</text>
<text x="76.2" y="211.4">2. * Insert appropriate distance to bridge.</text>
<text x="27.5" y="218">Retroreflective yellow</text>
<text x="76.2" y="216">3. ** Insert appropriate weight restriction.</text>
<text x="76.2" y="220.7">4. *** Insert appropriate river/creek/bridge name.</text>
<text x="27.5" y="225.5">Retroreflective blue</text>
<text x="76.2" y="225.3">5.</text>
<text x="84.4" y="225.3">Insert appropriate road name. eg Roma Condamine Rd.</text>
<text x="27.6" y="233.4">Black (legend and border)</text>
<text x="76.2" y="230">6.</text>
<text x="86.8" y="230">Add appropriate Reassurance Diversion Route Marker as</text>
<text x="86.2" y="234.6">per TC1696.</text>
</g>
<g font-size="3.5" fill="#231f20">
<text x="16.7" y="280.4">Designed</text>
<text x="42.7" y="280.4">Checked</text>
<text x="69.7" y="280.4">Scale</text>
<text x="98.5" y="281.3">PRINCIPAL ENGINEER</text>
<text x="153.4" y="276.2">12/02/08</text>
<text x="157.4" y="281">Date</text>
<text x="180.5" y="278.1">Page 3/3</text>
<text x="17" y="284.8">TV 1/08</text>
<text x="42.8" y="284.8">DJ 1/08</text>
<text x="69.7" y="285">Not to Scale</text>
<text x="98.5" y="285.1">(Traffic Engineering)</text>
</g>
<text font-size="3.4" fill="#231f20" x="96.3" y="266.3">ORIGINAL APPROVED AS OFFICIAL TRAFFIC SIGN</text>
<g font-size="3.2" fill="#231f20">
<text x="80.8" y="224.4">#</text>
<text x="80.8" y="229">##</text>
</g>
<g font-size="2.4" fill="#231f20">
<text x="109.5" y="12.7">2000</text>
<text x="47.6" y="18.6">128</text>
<text x="66" y="18.6">422</text>
<text x="161.9" y="18.6">110</text>
<text x="171.1" y="18.6">165</text>
<text x="188" y="26.7">R275</text>
<text x="28.3" y="30.4">115</text>
<text x="40.9" y="35.2">56</text>
<text x="24.4" y="38.2">120CM</text>
<text x="24.4" y="50.2">120CM</text>
<text x="29.7" y="56.7">70</text>
<text x="29.7" y="64">96</text>
<text x="185.2" y="64">96</text>
<text x="24.4" y="71.2">120CM</text>
<text x="185.2" y="71.6">160EN /</text>
<text x="29.7" y="77.3">60</text>
<text x="185.2" y="74.5">90Mod E</text>
<text x="22.9" y="82.1">120EN /</text>
<text x="185.2" y="80">60</text>
<text x="22.9" y="85.1">90Mod E</text>
<text x="185.2" y="84.6">80EN</text>
<text x="28.3" y="90.7">110</text>
<text x="185.2" y="90.9">110</text>
<text x="24.4" y="98.7">120CM</text>
<text x="185.2" y="101.8">90Mod E</text>
<text x="185.2" y="98.9">160EN /</text>
<text x="14.6" y="106.6">2400</text>
<text x="29.7" y="104.5">60</text>
<text x="185.2" y="107.2">60</text>
<text x="22.9" y="112.3">90Mod E</text>
<text x="22.9" y="109.4">120EN /</text>
<text x="185.2" y="111.9">80EN</text>
<text x="28.3" y="117.8">110</text>
<text x="185.2" y="118.3">110</text>
<text x="24.4" y="125.4">120CM</text>
<text x="29.7" y="131.6">60</text>
<text x="185.2" y="129.1">90Mod E</text>
<text x="185.2" y="126.2">160EN /</text>
<text x="22.9" y="136.7">120EN /</text>
<text x="185.2" y="134.4">60</text>
<text x="22.9" y="139.6">90Mod E</text>
<text x="185.2" y="139.2">80EN</text>
<text x="28.3" y="148.3">28</text>
<text x="30.2" y="144.6">81</text>
<text x="185.2" y="144.5">81</text>
<text x="185.2" y="148.3">28</text>
<text x="29.7" y="151.1">60</text>
<text x="24.4" y="157.1">120CM</text>
<text x="185.2" y="157.1">236</text>
<text x="24.4" y="171.4">120CM</text>
<text x="185.2" y="171.6">200</text>
<text x="28.3" y="181.1">165</text>
<text x="41" y="180.2">28</text>
<text x="185.2" y="182.4">125</text>
<text x="116.5" y="193.9">100</text>
<text x="130.5" y="193.9">300</text>
</g>
</svg>
